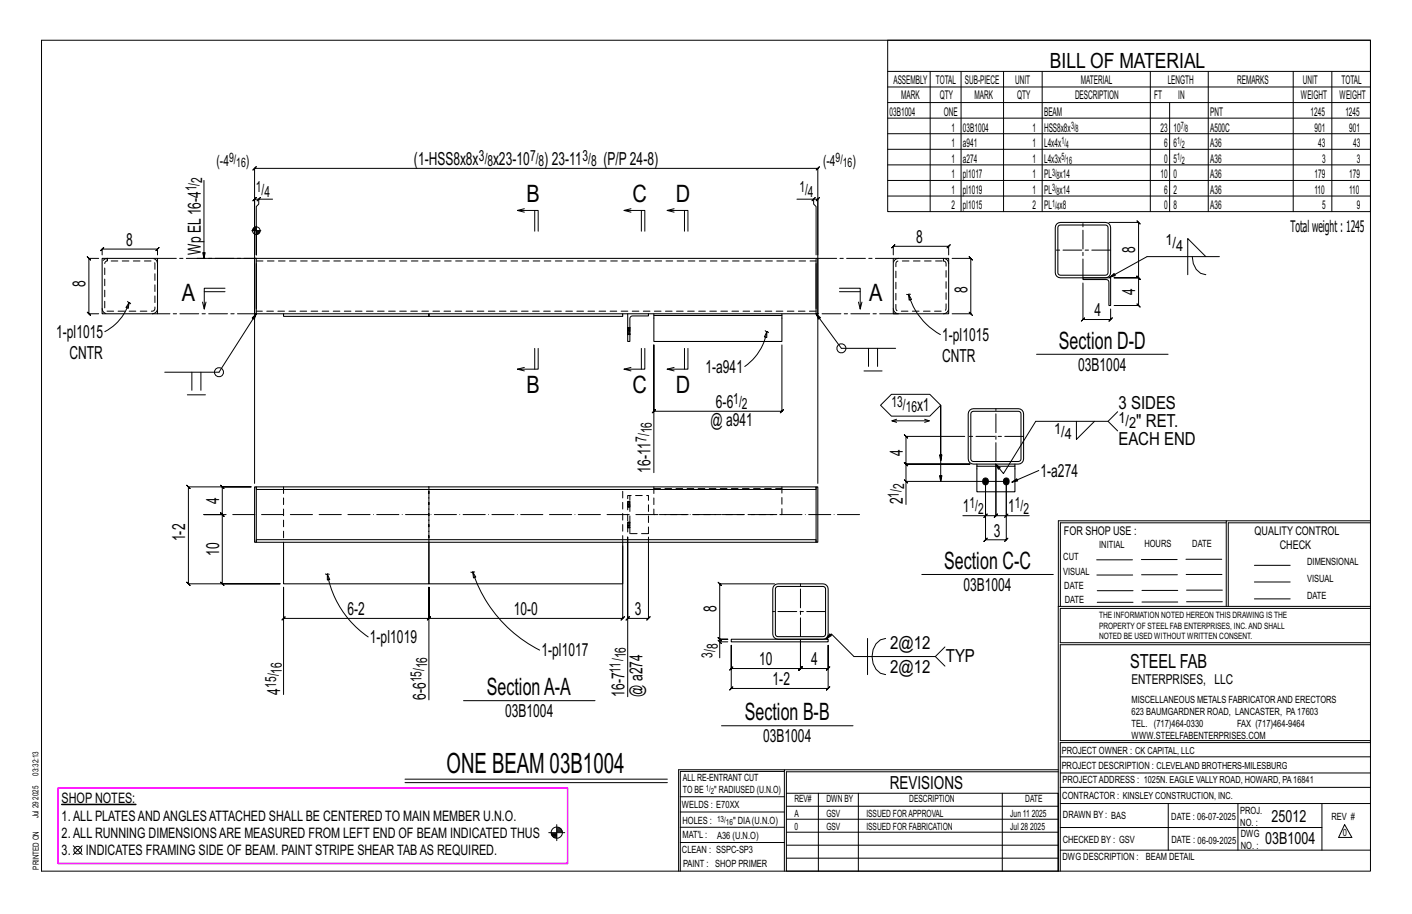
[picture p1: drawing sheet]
<svg xmlns="http://www.w3.org/2000/svg" width="432mm" height="279mm" viewBox="0 0 432 279" stroke-linecap="round" stroke-linejoin="round" font-family="sans-serif">
<path d="M300.8 146.4a.96 .96 0 0 1 1.5 .8 .96 .96 0 0 1-1.5 .8l-.3-.6zM307.1 146.4a.96 .96 0 0 1 1.5 .8 .96 .96 0 0 1-1.5 .8l-.2-.6zM18.9 245.8h22.7v.2h-22.7z" fill="#000" stroke="#000" stroke-width=".31"/>
<g fill="none" stroke="#000" stroke-width=".31">
<path d="M12.7 12.3h406.4v254h-406.4zM271.5 12.3h147.6v52.4h-147.6zM271.5 21.8h147.6M271.5 26.6h147.6M271.5 31.4h147.6M271.5 36.1h147.6M284.5 21.8v42.9M293.9 21.8v42.9M306.9 21.8v42.9M318.7 21.8v42.9M351.8 21.8v42.9M357.7 31.4v33.3"/>
<path d="M369.5 21.8v42.9M395.5 21.8v42.9M407.3 21.8v42.9M62.4 55.2v23.8l-.4-1.8h.7l-.3 1.8M271.5 40.9h147.6M271.5 45.6h147.6M271.5 50.4h147.6M271.5 55.2h147.6M271.5 59.9h147.6M30.2 79h-3l-.5-.5 1 1-.5-.5v16.9l-.5-.5 1 1-.5-.5h3M31.2 77.9v-1.8l-.5 .5 1-1-.5 .5h17l-.5 .5 1-1-.5 .5v1.8M60.3 79h18.1"/>
<path d="M77 70.5h2.8M77.3 70v.5M77.5 69.7v.8M77.7 69.5v1M78 69.4v1.1M78.2 69.4v1.1M78.4 69.1v2.8M78.6 70.5v1.2M78.6 61.4l1-1zM78.8 70.5v1.1M79 70.5v1M79.1 60.9h-1.2l.5-.5-1 1 .5-.5v17"/>
<path d="M79.2 70.5v.8M79.4 70.5v.5M83.4 60.9h-4.3v1.5l-.7 .7v14.8v-7.4M160.3 64.9l-2.1-.6h6.4v6.4M160.3 63.8l-2.1 .5M163.5 64.3v6.4M193 64.9l-2.2-.6h6.4v6.4M193 63.8l-2.2 .5M196.1 64.3v6.4M206.1 64.9l-2.1-.6h6.4v6.4M206.1 63.8l-2.1 .5M209.3 64.3v6.4"/>
<path d="M243.7 60.9h5.1v1.5l.8 .7v14.8M248.8 60.9h1.3l-.5 .5 1-1-.5 .5v17M249.3 60.4l-1 1zM273.2 77.9v-2.6l-.5 .5 1-1-.5 .5h16.9l-.5 .5 1-1-.5 .5v2.6M291.2 79h5.7l-.5-.5 1 1-.5-.5v16.9l-.5-.5 1 1-.5-.5h-5.7M339.1 68h9.1l-.5-.5 1 1-.5-.5v16.9l-.5-.5 1 1-.5-.5h-7.5h7.5l-.5-.5 1 1-.5-.5v8.5l-.5-.5 1 1-.5-.5h-7.5M364.6 78.4a5 5 0 0 0 4.1 5.6M368.7 78.4l-5.5-5.5v11.1M372.9 78.4h-22.1l-11.5 6.4 1.4-1.2 .4 .7-1.8 .5M39 92.1l.5 .4M39.5 92.5l-.3 1.8-.7-.3zM39.5 92.5a15.1 15.1 0 0 1-7.5 8.9"/>
<path d="M39.5 92.5l.4 .4M61.9 92.3l.6 2.2M62.5 89.2h6.3M68.8 88.1h-6.3v6.4l.5-2.2M78.4 95.9l-1.3 1.3 .7 .4 .6-1.7-11.4 17.9h-16.6M249.6 95.9l.7 1.7 .6-.5-1.3-1.2 7.7 10.6h16.6M256.7 88.1h6.4v6.4l.5-2.2M256.7 89.2h6.4M262.5 92.3l.6 2.2M277.2 90h.6M277.8 90l.9 1.5-.7 .3zM277.8 90a20.5 20.5 0 0 0 9.8 12.3"/>
<path d="M277.8 90h.6M331.2 86.5v11.2l-.5 .5 1-1-.5 .5h8.4l-.5 .5 1-1-.5 .5v-3.2M58.7 113.8v5.5M61.4 113.8v5.5M160.3 112.3l-2.1 .6M163.5 106.5v6.4M164.6 106.5v6.4h-6.4l2.1 .5M193 112.3l-2.2 .6M196.1 106.5v6.4M197.2 106.5v6.4h-6.4l2.2 .5M206.1 112.3l-2.1 .6M209.3 106.5v6.4"/>
<path d="M210.4 106.5v6.4h-6.4l2.1 .5M234 101.1l.5 .3M234.5 101.4v1.8l-.7-.2zM234.5 101.4a16.5 16.5 0 0 1-6.8 10.6M234.5 101.4l.5 .3M239.1 105.4v20.3l.5-.5-1 1 .5-.5h-39.1l.5-.5-1 1 .5-.5v-20.3v39.1M264.2 113.4h5.5M265.6 106.5v5.5M268.4 106.5v5.5M317 108.3h40.2M57.3 120.7h5.5M269.3 123.9l3.3-3.4h11.7l3.4 3.4-3.4 3.3h-11.7z"/>
<path d="M274.2 128.2l-1.4 .4M282.8 128.2l1.4 .4-1.4 .5M284.2 128.6h-11.4l1.4 .5M295 133.4h-17.9l-.5-.5 1 1-.5-.5v8.5l-.5-.5 1 1-.5-.5h19.5h-19.5l-.5-.5 1 1-.5-.5v5.3M329.2 128.8v5.5l5.5-5.5M338.9 128.8l2.9 2.9M341.8 125.9l-2.9 2.9h-22.2l-9.8 16-2.4-2.9 1.4 1.1-.6 .5-.8-1.6M57.1 148.3l.5 .5h19.2h-8.8l-.5-.5 1 1-.5-.5v8.5l-.5-.5 1 1-.5-.5h-5.6h5.6l-.5-.5 1 1-.5-.5v21.2l-.5-.5 1 1-.5-.5h17.7h-28.1l.5 .5-1-1 .5 .5v-29.7l.5 .5zM77.9 147.8v-96.3l-.5 .5 1-1-.5 .5h172.2l-.5 .5 1-1-.5 .5v96.3M276.6 146.7l1 1zM277.1 154.2v-7h30.6v10.4h7M287.7 140.8l.4-1.7h-.8l.4 1.7v-16.9v23.3l-.4-1.8h.8l-.4 1.8"/>
<path d="M300.9 158.1l1-1zM301.4 157.6h3.2l-.5 .5 1-1-.5 .5v-15.5v15.5l-.5 .5 1-1-.5 .5h3.1M307.2 158.1l1-1zM307.7 147.2v17.8l.5-.5-1 1 .5-.5h-6.3l.5-.5-1 1 .5-.5v-17.8v10.4h-7M317.7 143.8l-8.2 3.6 1.4-1.1 .3 .7-1.7 .4M375 159.8h-50.7v25.6M375 159.2h-51.3l-.1 107.1M419.1 159.2h-44.1v26.2M419.1 159.8h-43.5v25.6M99.5 175.5h.6M100.1 175.5l.7 1.6-.7 .2zM100.1 175.5a29.9 29.9 0 0 0 12.5 19.2"/>
<path d="M100.1 175.5l.6 .1M131.2 179.5v34.5M144.6 174.9l.9 1.5-.7 .3zM144.6 174.9a41.1 41.1 0 0 0 20.4 23.8M144.6 174.9h-.6M145.2 174.9h-.6M190.4 166.8v22.2l.5-.5-1 1 .5-.5h-59.2l.5-.5-1 1 1-1-1 1 .5-.5h-44.5l.5-.5-1 1 .5-.5v-9.5v32.8M198.3 164.2v24.8l.5-.5-1 1 .5-.5h-6.3l.5-.5-1 1 .5-.5v-24.8v48.8M236.9 178.5h-16.8l-.5-.5 1 1-.5-.5v16.9l-.5-.5 1 1-.5-.5h2.5h-2.5l-.5-.5 1 1-.5-.5v.8M281.9 175.6h40.2M335.4 171.1h10.9M335.4 175.8h11"/>
<path d="M349 171h11M349.1 175.7h11M362.7 171h10.9M362.7 175.6h11M383.6 172.8h11M383.6 177.9h11M219.6 195.7l1 1zM222.6 196.2h-2.5v4.9M223.6 197.3v7.1l-.5 .5 1-1-.5 .5h21.2l-.5 .5 1-1-.5 .5v-8.7v8.7l-.5 .5 1-1-.5 .5h8.5l-.5 .5 1-1-.5 .5v-7.1v13.2l.5-.5-1 1 .5-.5h-29.7l.5-.5-1 1 .5-.5zM252.7 195.3l1.5-1-.5-.5-1 1.5 1.5-1.5 7 6.9h24.8l3-2.9M265.3 195.2v11M270.8 195.2a5 5 0 0 0-4.1 5.5 5 5 0 0 0 4.1 5.5"/>
<path d="M323.7 185.4h95.4M335.5 184.1h11M335.5 180.6h11M349.2 184h11M349.2 180.5h11M362.9 180.4h10.9M362.9 184h10.9M383.6 183.1h11M419.1 186h-94.9v10.5h94.9M419.1 197.1h-94.9v29.3h94.9v.6h-94.9v39.3M141.7 214.2h40.3M286 200.7l3 2.9"/>
<path d="M123.9 238.2h80.2M123.9 239.2h80.2M220.6 221.9h40.3M239.9 235.8h-31.9v30.5M239.9 235.3h-32.4v31M323.6 235.3h-83.7v31M323.6 235.9h-83.1v6.6M324.2 236.3h94.9M324.2 231.4h94.9M22.4 258.5l2.7 2.7M25.1 258.5l-2.7 2.7M167.8 254.5h4.9"/>
<path d="M168.6 254.8h1.7M168.6 255.1h1.7M168.7 255.4h1.6M169 255.7h1.3M169.3 256h1M170.3 252.1v4.9M170.3 253.4h1.2M170.3 253.7h1.4M170.3 254.2h1.7M170.3 253.1h.9M170.3 254h1.6M208 252.9h31.9"/>
<path d="M208 257.5h31.9M208 243.6h31.9M208 248.2h31.9M240.5 242.5h83.1v23.8h-83.1zM240.5 258.4h83.1M240.5 254.4h83.1M240.5 250.4h83.1M240.5 246.5h83.1M250.3 242.5v23.8M262.5 242.5v23.8M306.5 242.5v23.8M324.2 253h80.1"/>
<path d="M324.2 245.6h94.9M324.2 259.9h94.9M324.2 240.7h94.9M357.3 245.6v14.3M378.6 245.6v14.3M404.3 245.6v14.3M411.2 252.1l2.2 3.9h-4zM240.5 262.3h83.1"/>
<circle cx="78.4" cy="70.5" r="1.16"/>
<circle cx="67" cy="113.8" r="1.38"/>
<circle cx="257.3" cy="106.5" r="1.38"/>
<circle cx="23.8" cy="259.9" r="1.17"/>
<circle cx="170.3" cy="254.5" r="1.71"/>
</g>
<path d="M17.8 240.9h155.8v23h-155.8z" fill="none" stroke="#f0f" stroke-width=".5"/>
<g fill="none" stroke="#000" stroke-width=".32">
<path d="M31.2 79h17v16.9h-17zM77.9 79h.5v16.9h-.5zM78.4 79h171.2M249.6 79h.5v16.9h-.5zM273.2 79h16.9v16.9h-16.9zM323.2 68.5l1.1-.5h13.8a1.59 1.59 0 0 1 1.5 1.6v13.7a1.59 1.59 0 0 1-1.5 1.6h-13.8a1.59 1.59 0 0 1-1.6-1.6v-13.7zM323.7 69l.6-.2h13.8a.79 .79 0 0 1 .7 .8v13.7a.79 .79 0 0 1-.7 .8h-13.8a.79 .79 0 0 1-.8-.8v-13.7zM78.4 80.6v13.7M78.4 95.9h8.3M86.7 95.9h44.5v.8h-44.5zM131.2 95.9h59.2v.8h-59.2zM190.4 95.9h59.2"/>
<path d="M192 95.9v8.5h.6v-7a.79 .79 0 0 1 .8-.8h4.9v-.7M200 95.9v.5h39.1v-.5M200 96.4v8h39.1v-8M249.6 80.6v13.7M331.2 84.9h8.4v8.5h-.5v-7.2a.79 .79 0 0 0-.8-.7h-7.1zM191.9 100.2h.1M191.9 102.3h.1M192.6 100.2h.1M192.6 102.3h.1M296.6 125.4l1.1-.5h13.7a1.59 1.59 0 0 1 1.6 1.6v13.8a1.59 1.59 0 0 1-1.6 1.6h-13.7a1.59 1.59 0 0 1-1.6-1.6v-13.8zM297.1 126l.6-.3h13.7a.79 .79 0 0 1 .8 .8v13.8a.79 .79 0 0 1-.8 .8h-13.7a.79 .79 0 0 1-.8-.8v-13.8zM77.9 148.8h.5v17h-.5z"/>
<path d="M78.4 148.8h171.2v.8h-171.2zM249.6 148.8h.5v17h-.5zM298.7 141.9v.6h11.7v-.6M298.7 142.5v7.8h11.7v-7.8M78.4 165h171.2v.8h-171.2zM86.7 165.8v12.7h44.5v-12.7v12.7h59.2v-12.7M236.8 178.9l1.1-.4h13.8a1.59 1.59 0 0 1 1.6 1.6v13.7a1.59 1.59 0 0 1-1.6 1.6h-13.8a1.59 1.59 0 0 1-1.6-1.6v-13.7zM237.3 179.5l.6-.2h13.8a.79 .79 0 0 1 .8 .8v13.7a.79 .79 0 0 1-.8 .8h-13.8a.79 .79 0 0 1-.8-.8v-13.7zM223.6 195.4h29.7v.8h-29.7z"/>
</g>
<g fill="none" stroke="#000" stroke-width=".31" stroke-dasharray="2 1.4">
<path d="M32.8 79v.8a.79 .79 0 0 0-.8 .8v13.7a.79 .79 0 0 0 .8 .8h13.8a.79 .79 0 0 0 .8-.8v-13.7a.79 .79 0 0 0-.8-.8h-13.8v-.8a1.59 1.59 0 0 0-1.6 1.6M78.4 79.8h171.2M274.8 79a1.59 1.59 0 0 0-1.6 1.6M288.5 79.8v-.8M31.2 94.3a1.59 1.59 0 0 0 1.6 1.6M46.6 95.9a1.59 1.59 0 0 0 1.6-1.6M48.2 80.6a1.59 1.59 0 0 0-1.6-1.6M249.6 95.1h-171.2M273.2 94.3a1.59 1.59 0 0 0 1.6 1.6M274.2 80l.6-.2h13.7a.79 .79 0 0 1 .8 .8v13.7a.79 .79 0 0 1-.8 .8h-13.7a.79 .79 0 0 1-.8-.8v-13.7zM288.5 95.9a1.59 1.59 0 0 0 1.6-1.6M290.1 80.6a1.59 1.59 0 0 0-1.6-1.6v.8"/>
<path d="M191.9 101v-.3h.7v.3M191.9 100.7v-.3h.7v.3M191.9 100.4v-.2h.7v.2M191.9 100.2h.1M191.9 102.3v-.1M191.9 102v.2l.7 .1M191.9 101.7v.3h.7v.2M191.9 101.4v.3h.7v.3M192 102.3h.6M192.6 100.2h-.6M192.6 100.2h.1M192.6 101.4v-.4h-.7v.4h.7v.3"/>
<path d="M86.7 148.8v17M131.2 148.8v17zM191.9 154.9l.7 .1zM191.9 154.9v-.2M191.9 154.5v.2h.7v.2M191.9 154.1v-.3h.7v.3M191.9 153.8v-.3h.7v.3M191.9 153.5v-.2h.7v.2M191.9 153.3h.7M191.9 159.9v-.2h.7v.2M191.9 159.7h.7M192 151.5h6.3v11.6h-6.3z"/>
<path d="M192.6 154.5v-.4h-.7v.4h.7v.2M200 148.8v8.5h39.1v-8.5M200 149.4h39.1M190.4 165.8v-17M191.9 161.3h.7zM191.9 161.3v-.2M191.9 160.8v.3h.7v.2M191.9 160.5v-.4h.7v.4M191.9 160.1v-.2h.7v.2M192.6 163.1v-11.6M192.6 160.8v-.3h-.7v.3h.7v.3"/>
</g>
<path d="M62.4 157.3h201.1" fill="none" stroke="#000" stroke-width=".31" stroke-dasharray="6.8 1 0 1"/>
<path d="M48.2 79h30.2M250.1 79h23.1M339.6 76.5h-16.9M78.4 95.9h-30.2M274.8 95.9h-25.2M331.2 84.9v-16.9M313 133.4h-16.9M304.6 141.1v-16.2M244.8 194.6v-16.1M252.5 186.9h-16.2" fill="none" stroke="#000" stroke-width=".31" stroke-dasharray="5.8 1 1 1"/>
<text font-size="8.6" x="136.6" y="236.2">ONE BEAM 03B1004</text>
<g font-size="7.3">
<text x="161" y="61.9">B</text>
<text x="193.4" y="61.9">C</text>
<text x="206.6" y="61.9">D</text>
<text x="55.6" y="92">A</text>
<text x="265.8" y="92">A</text>
<text x="323.8" y="106.6">Section D-D</text>
<text x="161" y="120">B</text>
<text x="193.4" y="120">C</text>
<text x="206.6" y="120">D</text>
<text x="288.8" y="173.9">Section C-C</text>
<text x="148.9" y="212.4">SectionA-A</text>
<text x="227.8" y="220.1">Section B-B</text>
</g>
<text font-size="6.4" x="321.1" y="20.7">BILL OF MATERIAL</text>
<text font-size="5.9" x="345.6" y="204.1">STEEL FAB</text>
<g font-size="5.5">
<text x="126.6" y="50.5">(1-HSS8x8x</text>
<text x="150.8" y="50.5">x23-10</text>
<text x="166.5" y="50.5">) 23-11</text>
<text x="184.6" y="50.5">(P/P24-8)</text>
<text x="38.6" y="75.1">8</text>
<text x="61.4" y="77.9" transform="rotate(-90 61.4 77.9)">Wp EL16-4</text>
<text x="280.1" y="74.3">8</text>
<text x="347.2" y="77.5" transform="rotate(-90 347.2 77.5)">8</text>
<text x="26.2" y="87.7" transform="rotate(-90 26.2 87.7)">8</text>
<text x="295.9" y="89.5" transform="rotate(-90 295.9 89.5)">8</text>
<text x="347.2" y="90.2" transform="rotate(-90 347.2 90.2)">4</text>
<text x="334.7" y="96.7">4</text>
<text x="17.2" y="103.3">1-pl1015</text>
<text x="288.1" y="104.2">1-pl1015</text>
<text x="21.3" y="109.8">CNTR</text>
<text x="215.7" y="114">1-a941</text>
<text x="288.1" y="110.7">CNTR</text>
<text x="329.7" y="113.3">03B1004</text>
<text x="218.9" y="124.7">6-6</text>
<text x="280.4" y="125.7">x1</text>
<text x="342" y="125">3 SIDES</text>
<text x="217.3" y="130.3">@ a941</text>
<text x="347.5" y="130.6">&quot; RET.</text>
<text x="342" y="136.1">EACH END</text>
<text x="276.1" y="139.5" transform="rotate(-90 276.1 139.5)">4</text>
<text x="199" y="144.5" transform="rotate(-90 199 144.5)">16-11</text>
<text x="318.2" y="145.7">1-a274</text>
<text x="67" y="154.1" transform="rotate(-90 67 154.1)">4</text>
<text x="276.1" y="154.2" transform="rotate(-90 276.1 154.2)">2</text>
<text x="294.4" y="156.7">1</text>
<text x="308.3" y="156.7">1</text>
<text x="56.6" y="165.5" transform="rotate(-90 56.6 165.5)">1-2</text>
<text x="304" y="164">3</text>
<text x="67" y="169.9" transform="rotate(-90 67 169.9)">10</text>
<text x="294.6" y="180.6">03B1004</text>
<text x="106.3" y="188">6-2</text>
<text x="157.1" y="188">10-0</text>
<text x="194.1" y="188">3</text>
<text x="219.1" y="187" transform="rotate(-90 219.1 187)">8</text>
<text x="113.1" y="196.6">1-pl1019</text>
<text x="165.6" y="200.7">1-pl1017</text>
<text x="232.2" y="203.4">10</text>
<text x="248.1" y="203.4">4</text>
<text x="272.2" y="198.5">2@12</text>
<text x="289.2" y="202.5">TYP</text>
<text x="236.2" y="209.5">1-2</text>
<text x="272.2" y="205.8">2@12</text>
<text x="85.7" y="212.3" transform="rotate(-90 85.7 212.3)">4</text>
<text x="130.2" y="214" transform="rotate(-90 130.2 214)">6-6</text>
<text x="191" y="213" transform="rotate(-90 191 213)">16-7</text>
<text x="196.5" y="213" transform="rotate(-90 196.5 213)">@ a274</text>
<text x="154.5" y="219.1">03B1004</text>
<text x="233.4" y="226.8">03B1004</text>
<text x="272.2" y="241.1">REVISIONS</text>
</g>
<g font-size="5.1">
<text x="388.9" y="251.3">25012</text>
<text x="386.9" y="258.1">03B1004</text>
</g>
<text font-size="4.9" x="394.6" y="70.9">Totalweight : 1245</text>
<g font-size="4.7">
<text x="66.2" y="50.6">(-4</text>
<text x="75.2" y="50.6">)</text>
<text x="146.5" y="49.2">3/</text>
<text x="149.1" y="50.9">8</text>
<text x="162.1" y="49.2">7/</text>
<text x="164.7" y="50.9">8</text>
<text x="178.1" y="49.2">3/</text>
<text x="180.8" y="50.9">8</text>
<text x="251.7" y="50.6">(-4</text>
<text x="260.7" y="50.6">)</text>
<text x="60.1" y="58.5" transform="rotate(-90 60.1 58.5)">1/</text>
<text x="61.8" y="55.8" transform="rotate(-90 61.8 55.8)">2</text>
<text x="78.3" y="58.7">1/</text>
<text x="244.5" y="58.7">1/</text>
<text x="80.9" y="60.3">4</text>
<text x="247.1" y="60.3">4</text>
<text x="356.4" y="75">1/</text>
<text x="359.7" y="76.6">4</text>
<text x="224.3" y="123.5">1/</text>
<text x="226.9" y="125.1">2</text>
<text x="272.6" y="124.4">13/</text>
<text x="277" y="126.1">16</text>
<text x="342" y="129.3">1/</text>
<text x="345.3" y="131">2</text>
<text x="197.7" y="135.1" transform="rotate(-90 197.7 135.1)">7/</text>
<text x="199.4" y="132.4" transform="rotate(-90 199.4 132.4)">16</text>
<text x="322.3" y="132.6">1/</text>
<text x="325.6" y="134.3">4</text>
<text x="276.5" y="149.6" transform="rotate(-90 276.5 149.6)">2</text>
<text x="274.8" y="152.2" transform="rotate(-90 274.8 152.2)">1/</text>
<text x="296.5" y="155.4">1/</text>
<text x="310.4" y="155.4">1/</text>
<text x="299.1" y="157.1">2</text>
<text x="313" y="157.1">2</text>
<text x="191.4" y="201.2" transform="rotate(-90 191.4 201.2)">16</text>
<text x="217.9" y="201.1" transform="rotate(-90 217.9 201.1)">3/</text>
<text x="219.5" y="198.5" transform="rotate(-90 219.5 198.5)">8</text>
<text x="86.1" y="205.9" transform="rotate(-90 86.1 205.9)">16</text>
<text x="128.9" y="208.6" transform="rotate(-90 128.9 208.6)">15/</text>
<text x="130.6" y="204.3" transform="rotate(-90 130.6 204.3)">16</text>
<text x="189.7" y="205.6" transform="rotate(-90 189.7 205.6)">11/</text>
<text x="84.5" y="210.3" transform="rotate(-90 84.5 210.3)">15/</text>
</g>
<g font-size="4.4">
<text x="18.9" y="245.6">SHOP NOTES:</text>
<text x="18.9" y="250.8">1.ALL PLATESANDANGLESATTACHED SHALL BE CENTERED TO MAIN MEMBER U.N.O.</text>
<text x="18.9" y="256.1">2.ALL RUNNING DIMENSIONSARE MEASURED FROM LEFT END OF BEAM INDICATED THUS</text>
<text x="18.9" y="261.3">3.</text>
<text x="26.3" y="261.3">INDICATES FRAMING SIDE OF BEAM. PAINT STRIPE SHEAR TABAS REQUIRED.</text>
</g>
<text font-size="4.2" x="346" y="209.1">ENTERPRISES, LLC</text>
<g font-size="4">
<text x="70" y="49.6">9/</text>
<text x="72.3" y="51">16</text>
<text x="255.5" y="49.6">9/</text>
<text x="257.7" y="51">16</text>
</g>
<g font-size="3.7">
<text x="273.2" y="25.6">ASSEMBLY</text>
<text x="286.2" y="25.6">TOTAL</text>
<text x="295.1" y="25.6">SUB-PIECE</text>
<text x="310.4" y="25.6">UNIT</text>
<text x="330.5" y="25.6">MATERIAL</text>
<text x="357.1" y="25.6">LENGTH</text>
<text x="378.3" y="25.6">REMARKS</text>
<text x="398.4" y="25.6">UNIT</text>
<text x="410.2" y="25.6">TOTAL</text>
<text x="272.1" y="35.5">03B1004</text>
<text x="275.6" y="30.4">MARK</text>
<text x="287.4" y="30.4">QTY</text>
<text x="288.6" y="35.5">ONE</text>
<text x="298" y="30.4">MARK</text>
<text x="311" y="30.4">QTY</text>
<text x="319.3" y="35.5">BEAM</text>
<text x="328.7" y="30.4">DESCRIPTION</text>
<text x="353" y="30.4">FT</text>
<text x="360.3" y="30.4">IN</text>
<text x="370.1" y="35.5">PNT</text>
<text x="397.8" y="30.4">WEIGHT</text>
<text x="400.8" y="35.5">1245</text>
<text x="409.6" y="30.4">WEIGHT</text>
<text x="411.4" y="35.5">1245</text>
<text x="290.9" y="40.2">1</text>
<text x="294.5" y="40.2">03B1004</text>
<text x="315.8" y="40.2">1</text>
<text x="319.3" y="40.2">HSS8x8x</text>
<text x="354.9" y="40.2">23</text>
<text x="358.9" y="40.2">10</text>
<text x="370.1" y="40.2">A500C</text>
<text x="402" y="40.2">901</text>
<text x="412.6" y="40.2">901</text>
<text x="290.9" y="45">1</text>
<text x="294.5" y="45">a941</text>
<text x="315.8" y="45">1</text>
<text x="319.3" y="45">L4x4x</text>
<text x="356" y="45">6</text>
<text x="358.9" y="45">6</text>
<text x="370.1" y="45">A36</text>
<text x="403.2" y="45">43</text>
<text x="413.8" y="45">43</text>
<text x="290.9" y="49.7">1</text>
<text x="294.5" y="49.7">a274</text>
<text x="315.8" y="49.7">1</text>
<text x="319.3" y="49.7">L4x3x</text>
<text x="356" y="49.7">0</text>
<text x="358.9" y="49.7">5</text>
<text x="370.1" y="49.7">A36</text>
<text x="404.3" y="49.7">3</text>
<text x="415" y="49.7">3</text>
<text x="290.9" y="54.5">1</text>
<text x="290.9" y="59.3">1</text>
<text x="294.5" y="54.5">pl1017</text>
<text x="294.5" y="59.3">pl1019</text>
<text x="315.8" y="54.5">1</text>
<text x="315.8" y="59.3">1</text>
<text x="319.3" y="54.5">PL x14</text>
<text x="319.3" y="59.3">PL x14</text>
<text x="354.9" y="54.5">10</text>
<text x="356" y="59.3">6</text>
<text x="358.9" y="54.5">0</text>
<text x="358.9" y="59.3">2</text>
<text x="370.1" y="54.5">A36</text>
<text x="370.1" y="59.3">A36</text>
<text x="402" y="54.5">179</text>
<text x="402" y="59.3">110</text>
<text x="412.6" y="54.5">179</text>
<text x="412.6" y="59.3">110</text>
<text x="290.9" y="64">2</text>
<text x="294.5" y="64">pl1015</text>
<text x="315.8" y="64">2</text>
<text x="319.3" y="64">PL x8</text>
<text x="356" y="64">0</text>
<text x="358.9" y="64">8</text>
<text x="370.1" y="64">A36</text>
<text x="404.3" y="64">5</text>
<text x="415" y="64">9</text>
<text x="325.3" y="163.4">FOR SHOP USE :</text>
<text x="383.7" y="163.4">QUALITY CONTROL</text>
<text x="391.4" y="167.8">CHECK</text>
</g>
<g font-size="3.1">
<text x="327.5" y="39.4">3/</text>
<text x="328.9" y="40.5">8</text>
<text x="361.1" y="39.4">7/</text>
<text x="362.5" y="40.5">8</text>
<text x="324.6" y="44.1">1/</text>
<text x="326" y="45.3">4</text>
<text x="360" y="44.1">1/</text>
<text x="361.4" y="45.3">2</text>
<text x="321.7" y="53.7">3/</text>
<text x="324.6" y="48.9">5/</text>
<text x="326" y="50">16</text>
<text x="360" y="48.9">1/</text>
<text x="361.4" y="50">2</text>
<text x="321.7" y="58.4">3/</text>
<text x="323.1" y="54.8">8</text>
<text x="323.1" y="59.5">8</text>
<text x="321.7" y="63.2">1/</text>
<text x="323.1" y="64.3">4</text>
<text x="336.2" y="167.4">INITIAL</text>
<text x="350" y="167.1">HOURS</text>
<text x="364.6" y="167.2">DATE</text>
<text x="325.2" y="171.3">CUT</text>
<text x="399.8" y="172.8">DIMENSIONAL</text>
<text x="325.1" y="175.8">VISUAL</text>
<text x="399.8" y="177.9">VISUAL</text>
<text x="325.5" y="180">DATE</text>
<text x="325.7" y="184.4">DATE</text>
<text x="399.8" y="183.1">DATE</text>
<text x="346" y="215">MISCELLANEOUS METALS FABRICATORAND ERECTORS</text>
<text x="346" y="218.6">623 BAUMGARDNER ROAD, LANCASTER, PA17603</text>
<text x="346" y="225.8">WWW.STEELFABENTERPRISES.COM</text>
<text x="346" y="222.2">TEL. (717)464-0330</text>
<text x="378.3" y="222.2">FAX (717)464-9464</text>
<text x="324.7" y="230.5">PROJECT OWNER : CK CAPITAL, LLC</text>
<text x="208.8" y="238.8">ALL RE-ENTRANT CUT</text>
<text x="324.7" y="235.1">PROJECT DESCRIPTION : CLEVELAND BROTHERS-MILESBURG</text>
<text x="324.9" y="239.5">PROJECTADDRESS : 1025N. EAGLE VALLY ROAD, HOWARD, PA16841</text>
<text x="208.8" y="242.5">TO BE</text>
<text x="218.4" y="242.5">&quot; RADIUSED (U.N.O)</text>
<text x="242.9" y="245.3">REV#</text>
<text x="252.7" y="245.3">DWN BY</text>
<text x="278.1" y="245.3">DESCRIPTION</text>
<text x="313.5" y="245.3">DATE</text>
<text x="324.9" y="244.2">CONTRACTOR : KINSLEY CONSTRUCTION, INC.</text>
<text x="208.5" y="247">WELDS : E70XX</text>
<text x="208.7" y="251.7">HOLES :</text>
<text x="224.2" y="251.8">&quot; DIA(U.N.O)</text>
<text x="242.9" y="249.9">A</text>
<text x="252.7" y="249.9">GSV</text>
<text x="264.9" y="249.9">ISSUED FORAPPROVAL</text>
<text x="309" y="249.9">Jun 11</text>
<text x="315.5" y="249.9">2025</text>
<text x="325.1" y="250">DRAWN BY : BAS</text>
<text x="358.2" y="250.5">DATE : 06-07-2025</text>
<text x="379.3" y="248.9">PROJ.</text>
<text x="407.2" y="250.5">REV #</text>
<text x="208.7" y="256.3">MAT'L :</text>
<text x="219.3" y="256.4">A36 (U.N.O)</text>
<text x="242.9" y="253.8">0</text>
<text x="252.7" y="253.8">GSV</text>
<text x="264.9" y="253.8">ISSUED FOR FABRICATION</text>
<text x="309" y="253.8">Jul 28</text>
<text x="315" y="253.8">2025</text>
<text x="325" y="257.6">CHECKED BY : GSV</text>
<text x="358.3" y="257.7">DATE : 06-09-2025</text>
<text x="379.3" y="252.5">NO. :</text>
<text x="379.5" y="255.9">DWG</text>
<text x="410.6" y="255.5">0</text>
<text x="208.6" y="260.7">CLEAN : SSPC-SP3</text>
<text x="324.9" y="262.9">DWG DESCRIPTION :</text>
<text x="350.4" y="263">BEAM DETAIL</text>
<text x="379.5" y="259.5">NO. :</text>
<text x="208.9" y="265">PAINT : SHOP PRIMER</text>
</g>
<g font-size="2.7">
<text x="336.1" y="189">THE INFORMATION NOTED HEREON THIS DRAWING IS THE</text>
<text x="336.1" y="195.4">NOTED BE USED WITHOUT WRITTEN CONSENT.</text>
<text x="336.1" y="192.2">PROPERTY OF STEEL FAB ENTERPRISES, INC.AND SHALL</text>
</g>
<g font-size="2.6">
<text x="215.9" y="241.8">1/</text>
<text x="217.4" y="242.7">2</text>
<text x="219.3" y="251.1">13/</text>
<text x="222" y="252.1">16</text>
</g>
<g font-size="2.5">
<text x="11.7" y="237.1" transform="rotate(-90 11.7 237.1)">03:32:13</text>
<text x="11.8" y="244.4" transform="rotate(-90 11.8 244.4)">2025</text>
<text x="11.8" y="250.1" transform="rotate(-90 11.8 250.1)">Jul 29</text>
<text x="11.9" y="265.8" transform="rotate(-90 11.9 265.8)">PRINTED ON</text>
</g>
</svg>
